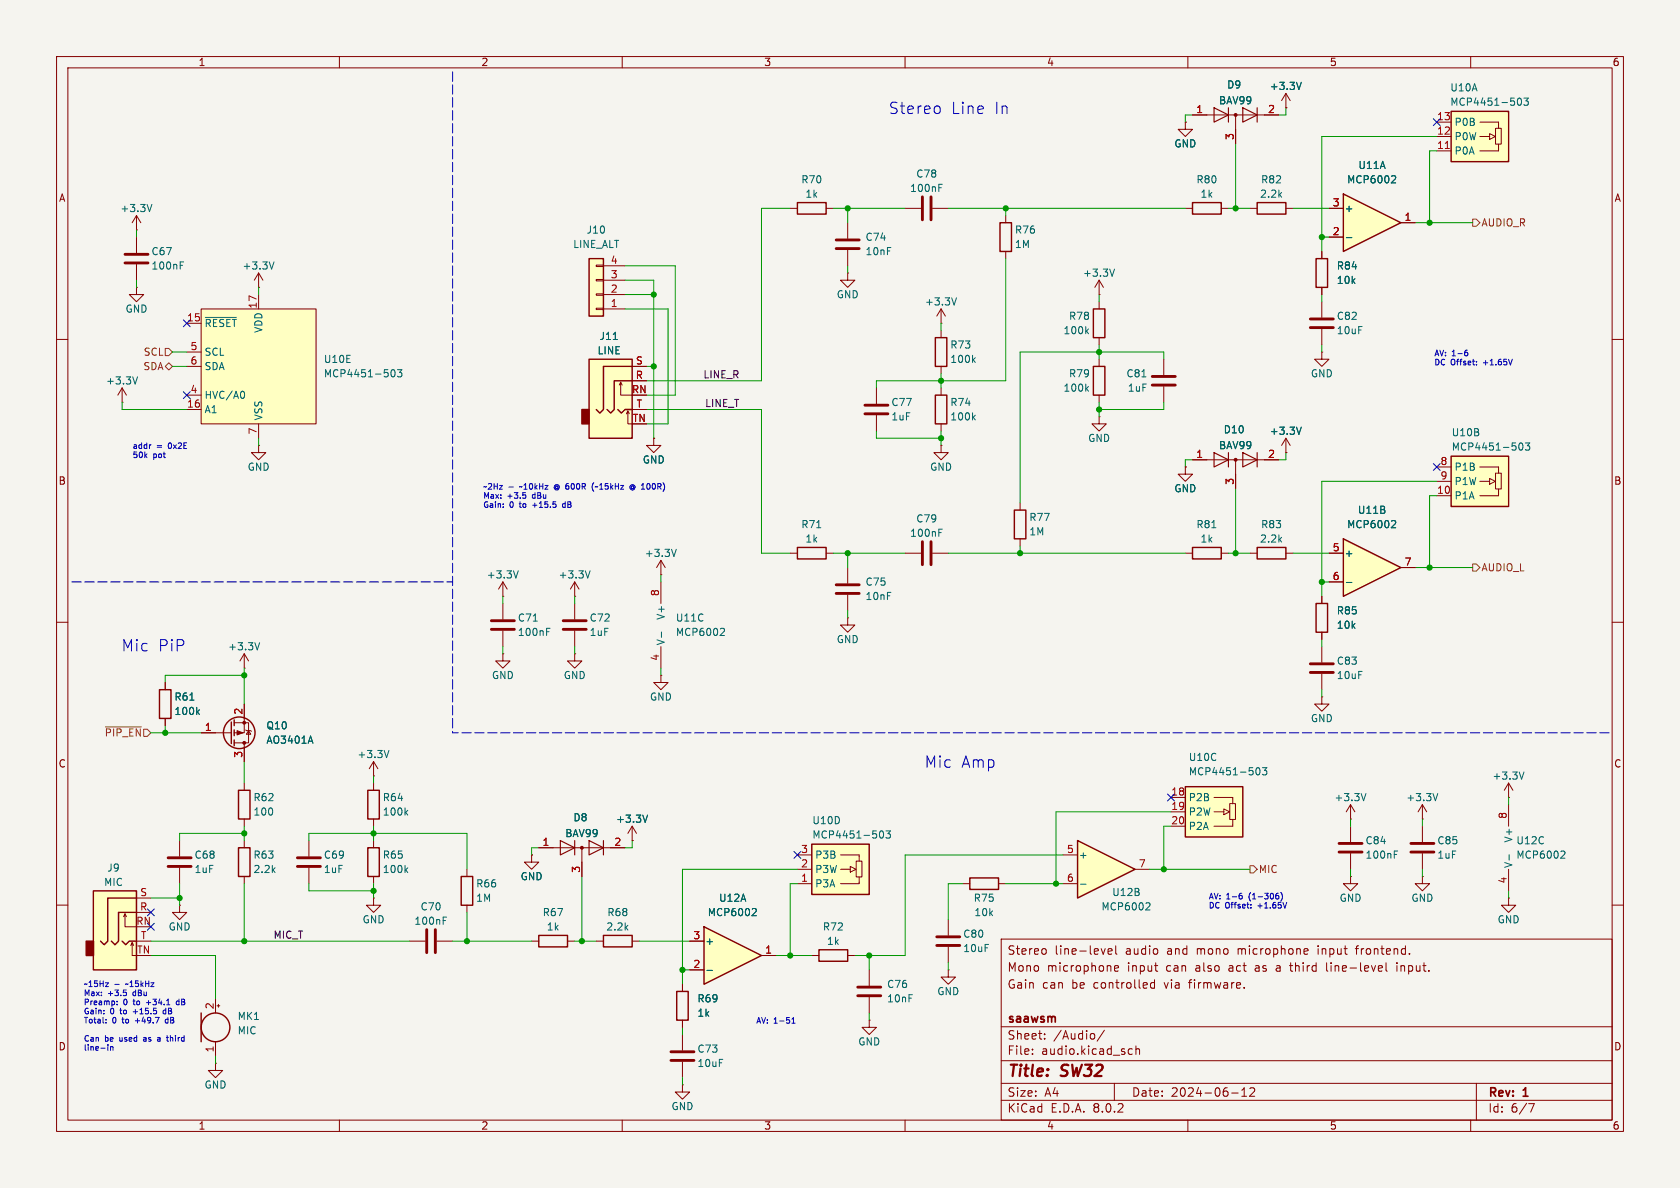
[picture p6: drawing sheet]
<svg xmlns="http://www.w3.org/2000/svg" width="297mm" height="210mm" viewBox="0 0 297 210" stroke-linecap="round" stroke-linejoin="round" font-family="sans-serif">
<path d="M0 0h297v210h-297z" fill="#f5f4ef" stroke="#f5f4ef" stroke-width=".18"/>
<g fill="none" stroke="#840000" stroke-width=".18">
<path d="M10 10h277v190h-277zM12 12h273v186h-273zM60 10v2M110 10v2M160 10v2M210 10v2M260 10v2M10 60h2M285 60h2M10 110h2M285 110h2M29.2 120.7v1.2"/>
<path d="M29.2 127v1.3M10 160h2M54.6 148.6v2.8M54.6 153.4v2.8M285 160h2M177 166h108v32h-108zM184.7 167.7l.3 .3v.4l-.3 .3M195.4 167.7l-.4 1M195.9 168.2l.7-.1-.1-.3-.4-.1-.2 .2 .1 .7h.5M197 171.2l.7-.1v-.3l-.5-.1-.2 .2 .1 .7h.6M197.2 167.2v1.3l.3 .2M204.1 170.7h.6"/>
<path d="M204.1 173.2v1.5M204.1 173.8l-.4-.1-.3 .3v.4l.1 .2h.6M204.5 171.7h.2M220 174.6v.1M225.7 171.2v.4M228 170.7h.5M228.2 170.2v1.3l.2 .2M230.7 167.7l.5 .1v.3l-.7 .1M231.2 168.6l-.5 .1M234.5 170.2v1.3l.2 .2M239.6 167.7h.6M244.3 170.8l.1 .3-.7 .1"/>
<path d="M245 170.2v1.3l.2 .2M247 170.2v.1M247 170.7v1M60 198v2M110 198v2M160 198v2M177 194.5h108M177 191.5h108M177 187.5h108M177 181.5h108M182.5 186.3v.1M182.5 185.5v.1"/>
<path d="M184.7 183.6v.1M184.7 182.8v.1M193.5 182.8v.8M195.2 182.1l-1.2 2M197 191.5v3M199.6 186.3h.6M199.6 185.5h.6M200.8 185.5l.2-.1 .4 .1 .1 .9M200.8 184.9v1.5M210 198v2M217.7 193.2h1.2M219.5 193.8h.9"/>
<path d="M219.5 192.7l.5-.4v1.5M221 192.4l.5-.1 .2 .1 .1 .3-.9 1.1h.9M260 198v2M261 191.5v6.5M270.2 195.1h1l-.6 1.5"/>
</g>
<path d="M28.2 121.9h2v5.1h-2z" fill="none" stroke="#840000" stroke-width=".25"/>
<path d="M33.6 123.8h.7M34.9 125.8l.4 .5M35.3 125.5l-.5 .4" fill="none" stroke="#006464" stroke-width=".18"/>
<path d="M52.6 153.2h4M52.6 151.6h4" fill="none" stroke="#840000" stroke-width=".51"/>
<path d="M35.6 54.6h20.3v20.3h-20.3z" fill="#ffffc2"/>
<g fill="none" stroke="#840000" stroke-width=".18">
<path d="M33 57.2h2.6M35.6 54.6h20.3v20.3h-20.3zM45.7 52.1v2.5M166.4 58.4v1.3M21.6 71.1h.1M21.6 68.6l.8 1.3M21.6 68.6v2.5M21.6 68.6l-.8 1.3M33 72.4h2.6M33 69.9h2.6M33 62.2h2.6M33 64.8h2.6"/>
<path d="M45.7 74.9v2.6M115.6 77.5v1.2h-1.3l1.3 1.3 1.2-1.3h-1.2M115.6 77.5h.1M154.9 68.6v2.8M154.9 73.4v2.8M166.4 78.7v1.3h1.2l-1.2 1.3-1.3-1.3h1.3M166.4 78.7h.1M166.4 64.8v1.2M166.4 68.6v1.3M166.4 74.9v1.3M139.7 97.8h1.3M146 97.8h1.3"/>
<path d="M160 97.8h2.8M164.8 97.8h2.8M66 137.2h.1M66 134.6l-.7 1.3M66 134.6v2.6M66 138.4v1.3M66 134.6l.8 1.3M66 158.8v1.2h1.3l-1.3 1.3-1.2-1.3h1.2M66 158.8h.1M66 144.8v1.3M66 148.6v1.3M66 154.9v1.3"/>
<path d="M238.8 144.8h.1M238.8 142.2l.7 1.3M238.8 142.2v2.6M238.8 146.1v2.7M238.8 150.9v2.8M238.8 142.2l-.8 1.3M251.5 154.9v1.3h-1.3l1.3 1.3 1.2-1.3h-1.2M251.5 154.9h.1M251.5 146.1v2.7M251.5 150.9v2.8M31.7 160v1.3h-1.2l1.2 1.3 1.3-1.3h-1.3M31.7 160h.1"/>
<path d="M38.1 176.5v2.6M38.4 177.8h.5M38.6 177.5v.6M72.4 166.4h2.8M77.2 166.4h2.8M38.1 188v1.2h-1.3l1.3 1.3 1.3-1.3h-1.3M38.1 188h.1M38.1 184.2v2.5"/>
</g>
<g fill="none" stroke="#006464" stroke-width=".18">
<path d="M36.3 56.1h5.5M24.3 66.6l-.4 1.3M42.9 69.2a.79 .79 0 0 1 0 1.2M69.1 65.8l.1-.3 .2-.2a.68 .68 0 0 1 .5 .7 .68 .68 0 0 1-.5 .6l-.2-.1-.1-.4M70.3 65.3h.7l-.4 .5 .4 .2v.5l-.2 .1-.5-.1M172.1 63.6l.3 .5M172.1 73.8l.3 .4M172.4 63.2l-.5 .5M172.4 73.4l-.5 .5M144.4 93.3h.7M166 94.1h.4M166 93.5h.6"/>
<path d="M68.8 132.7l-.5 1.2M71.7 143.6l.4 .5M71.7 153.8l.4 .4M72.1 143.2l-.5 .5M72.1 153.4l-.5 .5M241.5 140.3l-.4 1.2M246.5 151h.4M246.5 150.4h.6M78.3 162.7h.5M78.3 162.1h.7"/>
</g>
<path d="M152.9 73.2h4.1M152.9 71.6h4.1M163.1 95.8v4M164.6 95.8v4M236.7 150.6h4.1M236.7 149.1h4.1M249.4 150.6h4.1M249.4 149.1h4.1M75.4 164.3v4.1M77 164.3v4.1" fill="none" stroke="#840000" stroke-width=".51"/>
<g fill="none" stroke="#840000" stroke-width=".25">
<path d="M165.4 59.7h2v5.1h-2zM165.4 69.9h2v5h-2zM141 96.8h5v2h-5zM65 139.7h2.1v5.1h-2.1zM65 149.9h2.1v5h-2.1zM35.6 179.1v5.1"/>
<circle cx="38.1" cy="181.6" r="2.54"/>
</g>
<path d="M104.1 63.5h7.7v14h-7.7z" fill="#ffffc2"/>
<path d="M102.9 72.4h1.2v2.5h-1.2z" fill="#840000" stroke="#840000" stroke-width=".25"/>
<path d="M109.5 68.1l.2-.5v2.3h2.1M109.7 67.6l.3 .5M110.7 73.2l.3-.6v2.3h.8M111 72.6l.3 .6M111.8 67.3h2.5M111.8 64.8h2.5M111.8 72.4h2.5M238.8 154.9v1.3h-1.3l1.3 1.3 1.2-1.3h-1.2M238.8 154.9h.1" fill="none" stroke="#840000" stroke-width=".18"/>
<path d="M104.1 63.5h7.7v14h-7.7zM109.2 72.4l.7 .6 .6-.6h1.3M111.8 67.3h-3.2v5.1l-.7 .6-.6-.6M111.8 64.8h-5.1v7.6l-.7 .6-.6-.6" fill="none" stroke="#840000" stroke-width=".25"/>
<path d="M108.4 60h.7" fill="none" stroke="#006464" stroke-width=".18"/>
<path d="M104.1 45.7h2.6v10.2h-2.6z" fill="#ffffc2"/>
<g fill="none" stroke="#840000" stroke-width=".18">
<path d="M139.7 36.8h1.3M146 36.8h1.3M149.9 39.4v2.8M160 36.8h2.8M164.8 36.8h2.8M105.4 46.9h1.3v.2h-1.3zM105.4 49.4h1.3v.3h-1.3zM105.4 51.9h1.3v.3h-1.3zM105.4 54.5h1.3v.2h-1.3zM106.7 54.6h3.8M106.7 52.1h3.8M106.7 49.5h3.8"/>
<path d="M106.7 47h3.8M149.9 48.3v1.2h-1.3l1.3 1.3 1.2-1.3h-1.2M149.9 48.3h.1M149.9 44.2v2.8M166.4 57.2h.1M166.4 54.6l-.8 1.3M166.4 54.6v2.6M166.4 54.6l.7 1.3M94 151.1v1.3h-1.3l1.3 1.3 1.2-1.3h-1.2M94 151.1h.1M94 166.4h1.2M100.3 166.4h1.3"/>
</g>
<path d="M141 35.8h5v2h-5zM104.1 45.7h2.6v10.2h-2.6zM95.2 165.4h5.1v2h-5.1z" fill="none" stroke="#840000" stroke-width=".25"/>
<path d="M163.1 34.8v4.1M164.6 34.8v4.1M147.8 43.9h4.1M147.8 42.4h4.1" fill="none" stroke="#840000" stroke-width=".51"/>
<path d="M166 33.2h.4M166 32.6h.6M169.1 52.6l-.4 1.3" fill="none" stroke="#006464" stroke-width=".18"/>
<path d="M148.6 156.2h3.3M148.6 151.1h3.3" fill="none" stroke="#ffffc2" stroke-width=".18"/>
<g fill="#ffffc2">
<path d="M151.9 151.1v.3z"/>
<path d="M143.5 149.2h10.2v8.9h-10.2z"/>
</g>
<g fill="none" stroke="#840000" stroke-width=".18">
<path d="M88.9 115.6v1.2h-1.3l1.3 1.3 1.3-1.3h-1.3M88.9 115.6h.1M88.9 105.4h.1M88.9 102.9v2.5M88.9 106.7v2.8M88.9 111.5v2.8M88.9 102.9l.8 1.2M88.9 102.9l-.8 1.2M116.8 119.4v1.3h-1.2l1.2 1.2 1.3-1.2h-1.3M116.8 119.4h.1M149.9 100.3v2.8M149.9 105.2v2.8"/>
<path d="M266.7 138.4l-.8 1.3M266.7 138.4v2.6M266.7 138.4l.8 1.3M82.5 153.7v1.2M95.2 149.9h15.3M102.9 149.9v5M111.8 148.6h.1M111.8 146.1l.7 1.2M111.8 146.1v2.5M111.8 146.1l-.8 1.2M141 153.7h2.5M141 156.2h2.5"/>
<path d="M141 151.1h2.5M148.6 151.1h3.3v1.1M148.6 153.7h1.7M150.3 153.2l1 .5-1 .5zM151.4 152.2h1v2.8h-1zM151.9 155v1.2h-3.3M251.5 144.8h.1M251.5 142.2l.7 1.3M251.5 142.2v2.6M251.5 142.2l-.8 1.3M266.7 141h.1M82.5 160v1.3"/>
<path d="M143.5 168.9h1.3M149.9 168.9h1.2"/>
</g>
<path d="M81.5 154.9h2.1v5.1h-2.1zM143.5 149.2h10.2v8.9h-10.2zM144.8 167.9h5.1v2h-5.1z" fill="none" stroke="#840000" stroke-width=".25"/>
<path d="M91.6 100.9l-.4 1.3M94.3 109.8h.7M96.6 111.7h.5M96.6 111.1h.6M269.4 136.5l-.4 1.2M114.5 144.1l-.4 1.3M155.5 147.4l.1-.4 .2-.1a.68 .68 0 0 1 .4 .6 .68 .68 0 0 1-.4 .7l-.2-.2-.1-.3M156.6 146.9h.8l-.4 .5 .3 .1v.5l-.1 .2-.6-.2M254.2 140.3l-.4 1.2" fill="none" stroke="#006464" stroke-width=".18"/>
<path d="M86.9 111.3h4M86.9 109.7h4M147.8 104.9h4.1M147.8 103.4h4.1" fill="none" stroke="#840000" stroke-width=".51"/>
<path d="M99.1 148.6l2.5 1.3-2.5 1.2zM101.6 148.6v2.5M104.1 148.6l2.6 1.3-2.6 1.2zM106.7 148.6v2.5" fill="none" stroke="#840000" stroke-width=".2"/>
<circle cx="102.9" cy="149.9" r=".25" fill="#840000" stroke="#840000" stroke-width=".18"/>
<path d="M124.5 163.8l10.1 5.1-10.1 5.1z" fill="#ffffc2"/>
<path d="M124.5 163.8l10.1 5.1-10.1 5.1z" fill="none" stroke="#840000" stroke-width=".25"/>
<path d="M149.9 109.2v1.3h-1.3l1.3 1.3 1.2-1.3h-1.2M149.9 109.2h.1M121.9 171.5h2.6M121.9 166.4h2.6M134.6 168.9h2.6" fill="none" stroke="#840000" stroke-width=".18"/>
<path d="M125 171.5h1M133.2 160.6l.4 .1 .1 .3-.8 .9h.8" fill="none" stroke="#006464" stroke-width=".18"/>
<path d="M16.5 157.5h7.6v14h-7.6z" fill="#ffffc2"/>
<path d="M15.2 166.4h1.3v2.5h-1.3z" fill="#840000" stroke="#840000" stroke-width=".25"/>
<g fill="none" stroke="#840000" stroke-width=".18">
<path d="M24.1 38.1l.8 1.3M24.1 38.1v2.5M24.1 38.1l-.7 1.3M24.1 50.8v1.3h-1.2l1.2 1.2 1.3-1.2h-1.3M24.1 50.8h.1M24.1 40.6h.1M24.1 41.9v2.8M24.1 46.7v2.8M45.7 50.8h.1M45.7 48.3l.8 1.2M45.7 48.3v2.5M45.7 48.3l-.7 1.2"/>
<path d="M233.7 44.5v1.2M233.7 50.8v1.3M233.7 53.3v2.8M233.7 58.2v2.8M45.7 78.7v1.3h-1.3l1.3 1.3 1.3-1.3h-1.3M45.7 78.7h.1M116.8 99.1l-.7 1.2M116.8 99.1v2.5M116.8 99.1l.8 1.2M43.2 118.1h.1M43.2 115.6v2.5M43.2 115.6l.7 1.2"/>
<path d="M43.2 115.6l-.8 1.2M101.6 115.6v1.2h-1.3l1.3 1.3 1.3-1.3h-1.3M101.6 115.6h.1M101.6 105.4h.1M101.6 102.9v2.5M101.6 106.7v2.8M101.6 111.5v2.8M101.6 102.9l.8 1.2M101.6 102.9l-.8 1.2M116.8 101.6h.1M116.8 102.9v3.8M116.8 114.3v3.8"/>
<path d="M35.6 129.5h5.3M41.4 127.8h2.5v3.5h-2.5M43.2 124.5v5h-1.8M43.2 131.3v3.3M43.2 138.4v1.3M43.4 129l.2 .2h.7l.1 .1M43.9 129.2l.4 .6h-.7zM24.1 158.8h2.6M31.7 148.6v2.8M31.7 153.4v2.8M43.2 144.8v1.3M43.2 148.6v1.3"/>
<path d="M43.2 154.9v1.3M266.7 158.8v1.2h-1.3l1.3 1.3 1.3-1.3h-1.3M266.7 158.8h.1M266.7 142.2v3.9M266.7 153.7v3.8M21.8 162.1l.3-.6v2.3h2M22.1 161.5l.3 .6M23.1 167.1l.3-.5v2.3h.7M23.4 166.6l.2 .5M24.1 161.3h2.6M24.1 166.4h2.6M105.4 166.4h1.3"/>
<path d="M111.8 166.4h1.2M120.6 174v1.3M153.7 171.5v2.7M153.7 176.3v2.8M167.6 171.5v1.2h-1.2l1.2 1.3 1.3-1.3h-1.3M167.6 171.5h.1M167.6 162.6v2.8M167.6 167.4v2.8M120.6 191.8v1.2h-1.2l1.2 1.3 1.3-1.3h-1.3M120.6 191.8h.1M120.6 180.3v1.3M120.6 182.9v2.8"/>
<path d="M120.6 187.7v2.8M153.7 180.3v1.3h-1.3l1.3 1.3 1.2-1.3h-1.2M153.7 180.3h.1"/>
</g>
<g fill="none" stroke="#840000" stroke-width=".25">
<path d="M232.7 45.7h2v5.1h-2zM40.9 127.6v3.8M41.4 127.3v1M41.4 129v1M41.4 130.8v1M42.2 139.7h2v5.1h-2zM16.5 157.5h7.6v14h-7.6zM24.1 158.8h-5.1v7.6l-.6 .6-.6-.6M42.2 149.9h2v5h-2zM21.6 166.4l.6 .6 .7-.6h1.2M24.1 161.3h-3.1v5.1l-.7 .6-.6-.6M106.7 165.4h5.1v2h-5.1z"/>
<path d="M119.6 175.3h2.1v5h-2.1z"/>
<circle cx="42.3" cy="129.5" r="2.79"/>
</g>
<path d="M26.9 36.1l-.5 1.3M31.9 46.9h.4M31.9 46.3h.6M48.4 46.3l-.4 1.3M119.6 97.1l-.5 1.3M45.9 113.6l-.4 1.3M104.3 100.9l-.4 1.3M116.9 111.7v1M127.5 111.1h.5l.1 .3-.8 .9h.8M54.9 130.1l.4 1.3M266.8 151.1v1M276.1 150.4l.4 .1 .2 .3-.8 .9h.8" fill="none" stroke="#006464" stroke-width=".18"/>
<g fill="none" stroke="#840000" stroke-width=".51">
<path d="M22.1 46.5h4.1M22.1 45h4.1M231.6 57.9h4.1M231.6 56.4h4.1M99.6 111.3h4M99.6 109.7h4M29.7 153.2h4.1M29.7 151.6h4.1M151.6 176h4.1M151.6 174.5h4.1M165.6 167.1h4.1M165.6 165.6h4.1"/>
<path d="M118.6 187.5h4.1M118.6 185.9h4.1"/>
</g>
<g fill="#840000" stroke="#840000" stroke-width=".18">
<path d="M41.9 129.2l1 .3-1 .4z"/>
<circle cx="43.2" cy="127.8" r=".25"/>
<circle cx="43.2" cy="131.3" r=".25"/>
</g>
<path d="M237.5 34.3l10.1 5.1-10.1 5.1z" fill="#ffffc2"/>
<path d="M210.8 35.8h5.1v2h-5.1zM222.2 35.8h5.1v2h-5.1zM237.5 34.3l10.1 5.1-10.1 5.1z" fill="none" stroke="#840000" stroke-width=".25"/>
<g fill="none" stroke="#840000" stroke-width=".18">
<path d="M227.3 19.1h.1M227.3 16.5l.8 1.3M227.3 16.5v2.6M227.3 16.5l-.7 1.3M209.5 21.6v1.3h-1.2l1.2 1.2 1.3-1.2h-1.3M209.5 21.6h.1M209.5 36.8h1.3M210.8 20.3h15.3M215.9 36.8h1.3M218.4 20.3v5.1M221 36.8h1.2M227.3 36.8h1.3"/>
<path d="M234.9 36.8h2.6M247.6 39.4h2.6M234.9 41.9h2.6"/>
</g>
<path d="M230.1 14.5l-.5 1.3M246.2 31.1h.4l.1 .3-.7 .9h.7M238 42h1" fill="none" stroke="#006464" stroke-width=".18"/>
<path d="M214.6 19.1l2.6 1.2-2.6 1.3zM217.2 19.1v2.5M219.7 19.1l2.5 1.2-2.5 1.3zM222.2 19.1v2.5" fill="none" stroke="#840000" stroke-width=".2"/>
<circle cx="218.4" cy="20.3" r=".25" fill="#840000" stroke="#840000" stroke-width=".18"/>
<path d="M261.6 26.7h3.3M261.6 21.6h3.3" fill="none" stroke="#ffffc2" stroke-width=".18"/>
<g fill="#ffffc2">
<path d="M264.9 21.6v.2z"/>
<path d="M256.5 19.7h10.2v8.9h-10.2z"/>
</g>
<g fill="none" stroke="#840000" stroke-width=".18">
<path d="M254 24.1h2.5M254 26.7h2.5M254 21.6h2.5M261.6 21.6h3.3v1.1M261.6 24.1h1.7M263.3 23.6l1.1 .5-1.1 .5zM264.4 22.7h1v2.8h-1zM264.9 25.5v1.2h-3.3M209.5 82.6v1.2h-1.2l1.2 1.3 1.3-1.3h-1.3M209.5 82.6h.1M209.5 97.8h1.3M215.9 97.8h1.3"/>
<path d="M221 97.8h1.2M227.3 97.8h1.3"/>
</g>
<path d="M256.5 19.7h10.2v8.9h-10.2zM210.8 96.8h5.1v2h-5.1zM222.2 96.8h5.1v2h-5.1z" fill="none" stroke="#840000" stroke-width=".25"/>
<path d="M255.5 26.3h.7" fill="none" stroke="#a90000" stroke-width=".18"/>
<path d="M268.2 17.8l.2-.3 .2-.2a.68 .68 0 0 1 .4 .7 .68 .68 0 0 1-.4 .6l-.2-.1-.2-.4M269.4 17.3h.8l-.4 .5 .3 .1v.6l-.2 .1-.5-.1M214.2 93.3h.8" fill="none" stroke="#006464" stroke-width=".18"/>
<path d="M237.5 95.3l10.1 5-10.1 5.1z" fill="#ffffc2"/>
<path d="M237.5 95.3l10.1 5-10.1 5.1z" fill="none" stroke="#840000" stroke-width=".25"/>
<path d="M205.7 63.5v2.8M205.7 68.3v2.8M234.9 97.8h2.6M234.9 102.9h2.6M247.6 100.3h2.6" fill="none" stroke="#840000" stroke-width=".18"/>
<path d="M201.9 66.6h.7M246.2 92l.4 .1 .1 .3-.7 .9h.7M238 103h1" fill="none" stroke="#006464" stroke-width=".18"/>
<path d="M203.7 68.1h4.1M203.7 66.5h4.1" fill="none" stroke="#840000" stroke-width=".51"/>
<path d="M261.6 87.6h3.3M261.6 82.6h3.3" fill="none" stroke="#ffffc2" stroke-width=".18"/>
<g fill="#ffffc2">
<path d="M264.9 82.6v.2z"/>
<path d="M256.5 80.6h10.2v8.9h-10.2z"/>
</g>
<g fill="none" stroke="#840000" stroke-width=".18">
<path d="M227.3 77.5l.8 1.2M227.3 77.5v2.5M227.3 77.5l-.7 1.2M233.7 62.2v1.3h-1.3l1.3 1.3 1.2-1.3h-1.2M233.7 62.2h.1M210.8 81.3h15.3M218.4 81.3v5.1M227.3 80h.1M254 85.1h2.5M254 87.6h2.5M254 82.6h2.5M261.6 82.6h3.3v1"/>
<path d="M261.6 85.1h1.7M263.3 84.6l1.1 .5-1.1 .5zM264.4 83.6h1v2.8h-1zM264.9 87.4v.2h-3.3M264.9 86.5v.9M170.2 156.2h1.2M176.5 156.2h1.3"/>
</g>
<path d="M256.5 80.6h10.2v8.9h-10.2zM171.4 155.2h5.1v2h-5.1z" fill="none" stroke="#840000" stroke-width=".25"/>
<path d="M230.1 75.5l-.5 1.3M268.5 78.8l.1-.4 .2-.1a.68 .68 0 0 1 .4 .6 .68 .68 0 0 1-.4 .7l-.2-.1-.1-.4M269.7 78.3h.7l-.4 .5 .4 .1v.6l-.2 .1-.5-.1" fill="none" stroke="#006464" stroke-width=".18"/>
<path d="M214.6 80l2.6 1.3-2.6 1.3zM217.2 80v2.6M219.7 80l2.5 1.3-2.5 1.3zM222.2 80v2.6" fill="none" stroke="#840000" stroke-width=".2"/>
<circle cx="218.4" cy="81.3" r=".25" fill="#840000" stroke="#840000" stroke-width=".18"/>
<path d="M190.5 148.6l10.2 5.1-10.2 5.1z" fill="#ffffc2"/>
<path d="M176.8 39.4h2v5.1h-2zM193.3 54.6h2v5.1h-2zM193.3 64.8h2v5.1h-2zM179.3 90.2h2.1v5.1h-2.1zM190.5 148.6l10.2 5.1-10.2 5.1z" fill="none" stroke="#840000" stroke-width=".25"/>
<g fill="none" stroke="#840000" stroke-width=".18">
<path d="M177.8 38.1v1.3M177.8 44.5v1.2M194.3 52.1h.1M194.3 49.5l.8 1.3M194.3 49.5v2.6M194.3 53.3v1.3M194.3 59.7v1.3M194.3 49.5l-.8 1.3M194.3 73.7v1.2h-1.3l1.3 1.3 1.3-1.3h-1.3M194.3 73.7h.1M194.3 63.5v1.3M194.3 69.9v1.2"/>
<path d="M180.3 88.9v1.3M180.3 95.3v1.2M188 151.1h2.5M188 156.2h2.5M200.7 153.7h2.5"/>
</g>
<path d="M192.1 58.5l.3 .5M192.4 58.2l-.5 .4M197 47.6l-.4 1.2M192.1 68.7l.3 .5M192.4 68.3l-.5 .5M191 156.3h1M202.8 159.6h.4l.1 .3-.8 1h.8" fill="none" stroke="#006464" stroke-width=".18"/>
<path d="M214.6 146.1h3.3M214.6 141h3.3" fill="none" stroke="#ffffc2" stroke-width=".18"/>
<g fill="#ffffc2">
<path d="M217.9 141v.2z"/>
<path d="M209.5 139.1h10.2v8.9h-10.2z"/>
</g>
<g fill="none" stroke="#840000" stroke-width=".18">
<path d="M227.3 19.1h.1M209.5 21.6h.1M210.8 20.3h2.6M218.4 22.9v2.5M223.5 20.3h2.6M234.9 36.8h2.6M247.6 39.4h2.6M233.7 44.5v1.2M233.7 50.8v1.3M234.9 41.9h2.6M111.8 67.3h2.5M111.8 64.8h2.5"/>
<path d="M111.8 72.4h2.5M115.6 77.5h.1M209.5 82.6h.1M210.8 81.3h2.6M218.4 83.8v2.6M223.5 81.3h2.6M227.3 80h.1M234.9 97.8h2.6M233.7 105.4v1.3M233.7 111.8v1.2M233.7 114.3v2.8M233.7 119.1v2.8"/>
<path d="M234.9 102.9h2.6M247.6 100.3h2.6M29.2 120.7v1.2M29.2 127v1.3M35.6 129.5h2.5M43.2 124.5v2.5M43.2 132.1v2.5M233.7 123.2v1.3h-1.3l1.3 1.2 1.2-1.2h-1.2M233.7 123.2h.1M94 151.1h.1M95.2 149.9h2.6M102.9 152.4v2.5"/>
<path d="M107.9 149.9h2.6M111.8 148.6h.1M207 143.5h2.5M207 146.1h2.5M207 141h2.5M214.6 141h3.3v1.1M214.6 143.5h1.8M216.4 143l1 .5-1 .5zM217.4 142.1h1v2.8h-1zM217.9 144.9v1.2h-3.3M120.6 174v1.3M121.9 171.5h2.6"/>
<path d="M121.9 166.4h2.6M134.6 168.9h2.6M120.6 180.3v1.3"/>
</g>
<path d="M232.7 106.7h2v5.1h-2zM209.5 139.1h10.2v8.9h-10.2z" fill="none" stroke="#840000" stroke-width=".25"/>
<g fill="none" stroke="#006464" stroke-width=".18">
<path d="M230.1 14.5l-.5 1.3M246.2 31.1h.4l.1 .3-.7 .9h.7M238 42h1M108.4 60h.7M230.1 75.5l-.5 1.3M246.2 92l.4 .1 .1 .3-.7 .9h.7M238 103h1M33.6 123.8h.7M34.9 125.8l.4 .5M35.3 125.5l-.5 .4M54.9 130.1l.4 1.3M222 136.2l.1-.4 .2-.1a.68 .68 0 0 1 .5 .6 .68 .68 0 0 1-.5 .7l-.2-.1-.1-.4"/>
<path d="M223.2 135.7h.8l-.5 .5 .4 .1v.6l-.2 .1-.5-.1M114.5 144.1l-.4 1.3M125 171.5h1M133.2 160.6l.4 .1 .1 .3-.8 .9h.8"/>
</g>
<path d="M231.6 118.9h4.1M231.6 117.3h4.1" fill="none" stroke="#840000" stroke-width=".51"/>
<path d="M260.3 38.7h.7l.6 .7-.6 .6h-.7zM29.2 64.8l.6-.7 .7 .7-.7 .6zM29.2 61.6h.6l.7 .6-.7 .7h-.6zM260.3 99.7h.7l.6 .6-.6 .7h-.7zM18.6 128.5h6.4M221 153h.6l.6 .7-.6 .6h-.6z" fill="none" stroke="#725600" stroke-width=".18"/>
<g fill="none" stroke="#0000c2" stroke-width=".18">
<path d="M166 18.8l.2 .3v.6l-.2 .3M26.6 78.6h.1M259.1 62.3l.4 .2-.1 .3-.3 .1M259.4 61.9h-.3M261 64.4v.1M261 63.9v.1M267.4 63.5l-.4 1M92.9 87.5l.1 .2-.1 .3M94.2 89.3h.7M98.3 85.7a.46 .46 0 0 0-.3 .4 .46 .46 0 0 0 .3 .5M99.8 89l-.4 .2 .1 .4 .3 .1M105 85.3a1.15 1.15 0 0 0 0 1.6"/>
<path d="M105.3 86.1h-.1M112 86a.24 .24 0 0 0-.3 0 .24 .24 0 0 0 0 .3 .24 .24 0 0 0 .3 0M112 85.9v.4M112 86.3h.1a.44 .44 0 0 0 0-.6 .44 .44 0 0 0-.6 0 .44 .44 0 0 0-.1 .6 .47 .47 0 0 0 .8 .2M219.2 158.3l.4 .2v.3l-.4 .1M219.5 157.9l-.3 .1M221.1 160h.1M221.1 159.9v.1M221.2 160h-.1M225.7 158.3l.4 .2-.1 .3-.3 .1M225.8 157.9h.2M226.4 157.8a1.15 1.15 0 0 1 0 1.5"/>
<path d="M227.5 159.5l-.4 1M20.7 177v.1M20.7 177.5v.1M21.8 175h.5M22.3 175.4l.1 .2-.1 .4M23.5 178.9h.8M25.9 177.2h.7M29.2 178.6l-.4 .2 .1 .3 .3 .1M31.5 177l-.3 .1v.4l.3 .1M221.1 160.4v.1M18.7 180.7v.1M18.7 180.2v.1"/>
<path d="M19.1 185v.7M19.5 185v.7M19.5 185.1h.4l.1 .6M23.9 180.5h.8M25.4 183.7v.3M28.2 183.4h-.3M28.2 183.7l-.4 .1 .1 .2 .3 .1M29.5 183.1v.8M29.6 180.2l-.4 .2 .1 .3 .3 .1M140 180.9h.6M140 180.2l.3-.3v1"/>
</g>
<path d="M80 12.7v116.8M12.7 102.9h67.3M284.5 129.5h-204.5" fill="none" stroke="#0000c2" stroke-width=".18" stroke-dasharray="1.7 .6"/>
<g fill="none" stroke="#009600" stroke-width=".18">
<path d="M227.3 19.1v1.2h-1.2M139.7 36.8h-5.1v30.5h-20.3M147.3 36.8h12.7M149.9 36.8v2.6M167.6 36.8h41.9M177.8 36.8v1.3M210.8 20.3h-1.3v1.3M217.2 36.8h3.8M218.4 25.4v11.4M228.6 36.8h6.3M250.2 39.4h10.1M254 24.1h-20.3v20.4"/>
<path d="M254 26.7h-1.3v12.7M24.1 40.6v1.3M24.1 49.5v1.3M45.7 50.8v1.3M110.5 47h8.9v22.9h-5.1M110.5 49.5h5.1v28M110.5 54.6h7.6v20.3h-3.8M110.5 52.1h5.1M149.9 47v1.3M166.4 57.2v1.2M177.8 45.7v21.6h-22.9v1.3M194.3 52.1v1.2"/>
<path d="M233.7 52.1v1.2M233.7 41.9h1.2M21.6 71.1v1.3h11.4M30.5 64.8h2.5M30.5 62.2h2.5M45.7 77.5v1.2M114.3 72.4h20.3v25.4h5.1M114.3 64.8h1.3M154.9 76.2v1.3h11.5M166.4 66v2.6M166.4 76.2v2.5M194.3 61v2.5"/>
<path d="M194.3 71.1v2.6M205.7 71.1v1.3h-11.4M205.7 63.5v-1.3h-25.4v26.7M233.7 61v1.2M147.3 97.8h12.7M149.9 97.8v2.5M167.6 97.8h41.9M180.3 96.5v1.3M210.8 81.3h-1.3v1.3M217.2 97.8h3.8M218.4 86.4v11.4M227.3 80v1.3h-1.2"/>
<path d="M228.6 97.8h6.3M254 85.1h-20.3v20.3M254 87.6h-1.3v12.7M43.2 118.1v6.4M43.2 119.4h-14v1.3M88.9 105.4v1.3M88.9 114.3v1.3M101.6 105.4v1.3M101.6 114.3v1.3M116.8 101.6v1.3M116.8 118.1v1.3M149.9 108v1.2"/>
<path d="M233.7 113v1.3M233.7 102.9h1.2M250.2 100.3h10.1M26.7 129.5h8.9M29.2 128.3v1.2M43.2 134.6v3.8M66 137.2v1.2M233.7 121.9v1.3M26.7 158.8h5M31.7 156.2v3.8M43.2 146.1v2.5M43.2 156.2v10.2"/>
<path d="M43.2 147.3h-11.5v1.3M54.6 148.6v-1.3h27.9v6.4M54.6 156.2v1.3h11.4M66 146.1v2.5M66 156.2v2.6M95.2 149.9h-1.2v1.2M102.9 154.9v11.5M111.8 148.6v1.3h-1.3M141 153.7h-20.4v20.3M141 156.2h-1.3v12.7M170.2 156.2h-2.6v6.4M177.8 156.2h10.2"/>
<path d="M188 151.1h-28v17.8h-8.9M203.2 153.7h17.8M207 143.5h-20.3v12.7M207 146.1h-1.3v7.6M238.8 144.8v1.3M238.8 153.7v1.2M251.5 144.8v1.3M251.5 153.7v1.2M266.7 141v1.2M266.7 157.5v1.3M26.7 166.4h45.7M26.7 168.9h11.4v7.6"/>
<path d="M80 166.4h14M82.5 161.3v5.1M101.6 166.4h3.8M113 166.4h8.9M120.6 171.5h1.3M137.2 168.9h6.3M153.7 168.9v2.6M153.7 179.1v1.2M167.6 170.2v1.3M38.1 186.7v1.3M120.6 181.6v1.3M120.6 190.5v1.3"/>
</g>
<g fill="none" stroke="#000084" stroke-width=".18">
<path d="M253.4 21l1.2 1.2M254.6 21l-1.2 1.2M32.4 56.5l1.2 1.3M33.6 56.5l-1.2 1.3M32.4 69.2l1.2 1.3M33.6 69.2l-1.2 1.3M253.4 81.9l1.2 1.3M254.6 81.9l-1.2 1.3M140.4 150.5l1.2 1.2M141.6 150.5l-1.2 1.2M206.4 140.4l1.2 1.2M207.6 140.4l-1.2 1.2"/>
<path d="M26.1 160.7l1.2 1.2M26.1 163.2l1.2 1.2M27.3 160.7l-1.2 1.2M27.3 163.2l-1.2 1.2"/>
</g>
<g fill="#009600" stroke="#009600" stroke-width=".18">
<circle cx="139.7" cy="168.9" r=".46"/>
<circle cx="153.7" cy="168.9" r=".46"/>
<circle cx="120.6" cy="171.5" r=".46"/>
<circle cx="102.9" cy="166.4" r=".46"/>
<circle cx="149.9" cy="97.8" r=".46"/>
<circle cx="29.2" cy="129.5" r=".46"/>
<circle cx="43.2" cy="147.3" r=".46"/>
<circle cx="43.2" cy="119.4" r=".46"/>
<circle cx="66" cy="157.5" r=".46"/>
<circle cx="82.5" cy="166.4" r=".46"/>
<circle cx="66" cy="147.3" r=".46"/>
<circle cx="31.7" cy="158.8" r=".46"/>
<circle cx="43.2" cy="166.4" r=".46"/>
<circle cx="115.6" cy="64.8" r=".46"/>
<circle cx="166.4" cy="67.3" r=".46"/>
<circle cx="177.8" cy="36.8" r=".46"/>
<circle cx="115.6" cy="52.1" r=".46"/>
<circle cx="149.9" cy="36.8" r=".46"/>
<circle cx="233.7" cy="41.9" r=".46"/>
<circle cx="218.4" cy="36.8" r=".46"/>
<circle cx="252.7" cy="39.4" r=".46"/>
<circle cx="166.4" cy="77.5" r=".46"/>
<circle cx="180.3" cy="97.8" r=".46"/>
<circle cx="233.7" cy="102.9" r=".46"/>
<circle cx="205.7" cy="153.7" r=".46"/>
<circle cx="186.7" cy="156.2" r=".46"/>
<circle cx="194.3" cy="72.4" r=".46"/>
<circle cx="194.3" cy="62.2" r=".46"/>
<circle cx="252.7" cy="100.3" r=".46"/>
<circle cx="218.4" cy="97.8" r=".46"/>
</g>
<g font-size="2.8" fill="#0000c2">
<text x="157" y="20.3">Stereo</text>
<text x="168.1" y="20.3">Line</text>
<text x="175.8" y="20.3">In</text>
<text x="21.3" y="115.3">Mic</text>
<text x="27.9" y="115.3">PiP</text>
<text x="163.3" y="135.9">Mic</text>
<text x="169.9" y="135.9">Amp</text>
</g>
<g font-size="2.8" fill="#840000">
<text x="178" y="190.9">Title:</text>
<text x="187.7" y="190.9">SW32</text>
</g>
<g font-size="2.1" fill="#840000">
<text x="178" y="172">Mono</text>
<text x="178" y="169">Stereo</text>
<text x="185.1" y="172">microphone</text>
<text x="186.4" y="169">line-level</text>
<text x="199" y="169">audio</text>
<text x="199.4" y="172">input</text>
<text x="206.3" y="172">can</text>
<text x="206.5" y="169">and</text>
<text x="211.6" y="172">also</text>
<text x="211.8" y="169">mono</text>
<text x="217.6" y="172">act</text>
<text x="219.2" y="169">microphone</text>
<text x="222.4" y="172">as</text>
<text x="226.3" y="172">a</text>
<text x="229" y="172">third</text>
<text x="233.5" y="169">input</text>
<text x="235.5" y="172">line-level</text>
<text x="240.5" y="169">frontend.</text>
<text x="248.1" y="172">input.</text>
<text x="178" y="175">Gain</text>
<text x="184.2" y="175">can</text>
<text x="189.5" y="175">be</text>
<text x="193.5" y="175">controlled</text>
<text x="206.1" y="175">via</text>
<text x="210.6" y="175">firmware.</text>
<text x="178" y="184">Sheet:</text>
<text x="178" y="181.2">saawsm</text>
<text x="186.2" y="184">/Audio/</text>
<text x="178" y="186.7">File:</text>
<text x="184.1" y="186.7">audio.kicad_sch</text>
<text x="178" y="196.9">KiCad</text>
<text x="178" y="194.1">Size:</text>
<text x="184.7" y="194.1">A4</text>
<text x="185.7" y="196.9">E.D.A.</text>
<text x="193.3" y="196.9">8.0.2</text>
<text x="200" y="194.1">Date:</text>
<text x="207" y="194.1">2024-06-12</text>
<text x="263" y="194.3">Rev:</text>
<text x="263" y="196.9">Id:</text>
<text x="267.1" y="196.9">6/7</text>
<text x="269.4" y="194.3">1</text>
</g>
<g font-size="1.8" fill="#840000">
<text x="35" y="11.9">1</text>
<text x="85" y="11.9">2</text>
<text x="135" y="11.9">3</text>
<text x="185" y="11.9">4</text>
<text x="235" y="11.9">5</text>
<text x="285" y="11.9">6</text>
<text x="10.3" y="35.9">A</text>
<text x="285.3" y="35.9">A</text>
<text x="10.3" y="85.9">B</text>
<text x="285.3" y="85.9">B</text>
<text x="10.3" y="135.9">C</text>
<text x="285.3" y="135.9">C</text>
<text x="10.3" y="185.9">D</text>
<text x="285.3" y="185.9">D</text>
<text x="35" y="199.9">1</text>
<text x="85" y="199.9">2</text>
<text x="135" y="199.9">3</text>
<text x="185" y="199.9">4</text>
<text x="235" y="199.9">5</text>
<text x="285" y="199.9">6</text>
</g>
<g font-size="1.8" fill="#006464">
<text x="216.8" y="15.8">D9</text>
<text x="224.4" y="16.1">+3.3V</text>
<text x="256.3" y="16.4">U10A</text>
<text x="215.4" y="18.6">BAV99</text>
<text x="256.3" y="18.9">MCP4451-503</text>
<text x="257" y="22.5">P0B</text>
<text x="207.5" y="26.3">GND</text>
<text x="257" y="27.5">P0A</text>
<text x="257" y="25">P0W</text>
<text x="141.6" y="32.6">R70</text>
<text x="142.3" y="35.2">1k</text>
<text x="160.8" y="34.1">100nF</text>
<text x="161.9" y="31.6">C78</text>
<text x="211.4" y="32.6">R80</text>
<text x="212.1" y="35.2">1k</text>
<text x="222.7" y="35.2">2.2k</text>
<text x="222.8" y="32.6">R82</text>
<text x="238.1" y="32.6">MCP6002</text>
<text x="240" y="30.1">U11A</text>
<text x="21.2" y="37.7">+3.3V</text>
<text x="103.6" y="41.5">J10</text>
<text x="179.3" y="41.5">R76</text>
<text x="237.6" y="37.7">+</text>
<text x="26.7" y="47.9">100nF</text>
<text x="26.7" y="45.3">C67</text>
<text x="42.8" y="47.9">+3.3V</text>
<text x="101.2" y="44">LINE_ALT</text>
<text x="152.9" y="42.8">C74</text>
<text x="152.9" y="45.3">10nF</text>
<text x="179.3" y="44">1M</text>
<text x="236.2" y="47.9">R84</text>
<text x="147.8" y="52.9">GND</text>
<text x="191.4" y="49.1">+3.3V</text>
<text x="236.2" y="50.4">10k</text>
<text x="22.1" y="55.5">GND</text>
<text x="36.1" y="58">~{RESET}</text>
<text x="46.6" y="58.9" transform="rotate(-90 46.6 58.9)">VDD</text>
<text x="163.4" y="54.2">+3.3V</text>
<text x="187.9" y="59.3">100k</text>
<text x="188.9" y="56.7">R78</text>
<text x="236.2" y="56.7">C82</text>
<text x="236.2" y="59.3">10uF</text>
<text x="36.1" y="63.1">SCL</text>
<text x="36.1" y="65.6">SDA</text>
<text x="57.2" y="64.4">U10E</text>
<text x="105.5" y="62.8">LINE</text>
<text x="105.9" y="60.3">J11</text>
<text x="167.9" y="61.8">R73</text>
<text x="167.9" y="64.4">100k</text>
<text x="18.6" y="68.2">+3.3V</text>
<text x="36.1" y="70.7">HVC/A0</text>
<text x="57.2" y="66.9">MCP4451-503</text>
<text x="157.5" y="72">C77</text>
<text x="167.9" y="72">R74</text>
<text x="187.9" y="69.4">100k</text>
<text x="188.9" y="66.9">R79</text>
<text x="199" y="66.9">C81</text>
<text x="199.3" y="69.4">1uF</text>
<text x="231.6" y="66.9">GND</text>
<text x="36.1" y="73.3">A1</text>
<text x="46.6" y="74.4" transform="rotate(-90 46.6 74.4)">VSS</text>
<text x="157.5" y="74.5">1uF</text>
<text x="167.9" y="74.5">100k</text>
<text x="216.2" y="76.8">D10</text>
<text x="224.4" y="77.1">+3.3V</text>
<text x="256.6" y="77.3">U10B</text>
<text x="43.7" y="83.4">GND</text>
<text x="113.5" y="82.1">GND</text>
<text x="164.3" y="83.4">GND</text>
<text x="192.3" y="78.3">GND</text>
<text x="215.4" y="79.6">BAV99</text>
<text x="256.6" y="79.9">MCP4451-503</text>
<text x="257" y="83.4">P1B</text>
<text x="207.5" y="87.2">GND</text>
<text x="257" y="88.5">P1A</text>
<text x="257" y="86">P1W</text>
<text x="141.6" y="93.6">R71</text>
<text x="160.8" y="95.1">100nF</text>
<text x="161.9" y="92.6">C79</text>
<text x="181.9" y="94.8">1M</text>
<text x="181.9" y="92.3">R77</text>
<text x="211.4" y="93.6">R81</text>
<text x="222.8" y="93.6">R83</text>
<text x="238.1" y="93.6">MCP6002</text>
<text x="240" y="91">U11B</text>
<text x="113.9" y="98.7">+3.3V</text>
<text x="142.3" y="96.1">1k</text>
<text x="212.1" y="96.1">1k</text>
<text x="222.7" y="96.1">2.2k</text>
<text x="237.6" y="98.7">+</text>
<text x="86" y="102.5">+3.3V</text>
<text x="98.7" y="102.5">+3.3V</text>
<text x="152.9" y="103.7">C75</text>
<text x="152.9" y="106.3">10nF</text>
<text x="91.4" y="112.6">100nF</text>
<text x="91.4" y="110.1">C71</text>
<text x="104.1" y="112.6">1uF</text>
<text x="104.1" y="110.1">C72</text>
<text x="117.7" y="109.7" transform="rotate(-90 117.7 109.7)">V+</text>
<text x="119.4" y="110.1">U11C</text>
<text x="119.4" y="112.6">MCP6002</text>
<text x="147.8" y="113.9">GND</text>
<text x="236.2" y="111.4">10k</text>
<text x="236.2" y="108.8">R85</text>
<text x="40.2" y="115.2">+3.3V</text>
<text x="117.7" y="114.2" transform="rotate(-90 117.7 114.2)">V-</text>
<text x="236.2" y="117.7">C83</text>
<text x="30.7" y="124.1">R61</text>
<text x="86.9" y="120.2">GND</text>
<text x="99.6" y="120.2">GND</text>
<text x="114.8" y="124.1">GND</text>
<text x="236.2" y="120.2">10uF</text>
<text x="30.7" y="126.6">100k</text>
<text x="47" y="129.1">Q10</text>
<text x="47" y="131.7">AO3401A</text>
<text x="231.6" y="127.9">GND</text>
<text x="63.1" y="134.2">+3.3V</text>
<text x="210.1" y="134.7">U10C</text>
<text x="210.1" y="137.3">MCP4451-503</text>
<text x="44.7" y="141.8">R62</text>
<text x="67.6" y="141.8">R64</text>
<text x="210.1" y="141.8">P2B</text>
<text x="235.8" y="141.8">+3.3V</text>
<text x="248.5" y="141.8">+3.3V</text>
<text x="263.8" y="138">+3.3V</text>
<text x="44.7" y="144.4">100</text>
<text x="67.6" y="144.4">100k</text>
<text x="99.8" y="148.2">BAV99</text>
<text x="101.3" y="145.4">D8</text>
<text x="108.8" y="145.6">+3.3V</text>
<text x="143.5" y="145.9">U10D</text>
<text x="143.5" y="148.4">MCP4451-503</text>
<text x="210.1" y="144.4">P2W</text>
<text x="210.1" y="146.9">P2A</text>
<text x="241.3" y="149.5">C84</text>
<text x="254" y="149.5">C85</text>
<text x="267.6" y="149" transform="rotate(-90 267.6 149)">V+</text>
<text x="268" y="149.5">U12C</text>
<text x="18.9" y="154.3">J9</text>
<text x="34.3" y="154.5">1uF</text>
<text x="34.3" y="152">C68</text>
<text x="44.7" y="154.5">2.2k</text>
<text x="44.7" y="152">R63</text>
<text x="57.2" y="154.5">1uF</text>
<text x="57.2" y="152">C69</text>
<text x="67.6" y="152">R65</text>
<text x="67.6" y="154.5">100k</text>
<text x="91.9" y="155.8">GND</text>
<text x="144" y="154.5">P3W</text>
<text x="144" y="152">P3B</text>
<text x="190.6" y="152">+</text>
<text x="241.3" y="152">100nF</text>
<text x="254" y="152">1uF</text>
<text x="267.6" y="153.5" transform="rotate(-90 267.6 153.5)">V-</text>
<text x="268" y="152">MCP6002</text>
<text x="18.3" y="156.8">MIC</text>
<text x="74.3" y="161.1">C70</text>
<text x="84.1" y="159.6">1M</text>
<text x="84.1" y="157.1">R66</text>
<text x="127" y="159.6">U12A</text>
<text x="144" y="157.1">P3A</text>
<text x="172" y="159.6">R75</text>
<text x="194.6" y="161.1">MCP6002</text>
<text x="196.5" y="158.6">U12B</text>
<text x="236.7" y="159.6">GND</text>
<text x="249.4" y="159.6">GND</text>
<text x="29.7" y="164.7">GND</text>
<text x="64" y="163.4">GND</text>
<text x="73.2" y="163.7">100nF</text>
<text x="95.8" y="162.2">R67</text>
<text x="96.6" y="164.7">1k</text>
<text x="107.1" y="164.7">2.2k</text>
<text x="107.3" y="162.2">R68</text>
<text x="124.6" y="167.2">+</text>
<text x="125" y="162.2">MCP6002</text>
<text x="145.4" y="164.7">R72</text>
<text x="146.1" y="167.2">1k</text>
<text x="170.2" y="166">C80</text>
<text x="172.2" y="162.2">10k</text>
<text x="264.7" y="163.4">GND</text>
<text x="170.2" y="168.5">10uF</text>
<text x="123.2" y="177.4">R69</text>
<text x="123.2" y="179.9">1k</text>
<text x="156.7" y="174.9">C76</text>
<text x="156.7" y="177.4">10nF</text>
<text x="165.6" y="176.1">GND</text>
<text x="41.9" y="180.5">MK1</text>
<text x="41.9" y="183">MIC</text>
<text x="151.6" y="185">GND</text>
<text x="123.2" y="186.3">C73</text>
<text x="123.2" y="188.8">10uF</text>
<text x="36.1" y="192.6">GND</text>
<text x="118.6" y="196.4">GND</text>
</g>
<g font-size="1.8" fill="#a90000">
<text x="211.4" y="20.1">1</text>
<text x="224.1" y="20.1">2</text>
<text x="254" y="23.9">12</text>
<text x="254" y="21.3">13</text>
<text x="218.2" y="24.8" transform="rotate(-90 218.2 24.8)">3</text>
<text x="254" y="26.4">11</text>
<text x="235.5" y="41.7">2</text>
<text x="235.5" y="36.6">3</text>
<text x="248.2" y="39.1">1</text>
<text x="107.9" y="46.7">4</text>
<text x="107.9" y="51.8">2</text>
<text x="107.9" y="49.3">3</text>
<text x="33" y="56.9">15</text>
<text x="45.5" y="54.7" transform="rotate(-90 45.5 54.7)">17</text>
<text x="107.9" y="54.4">1</text>
<text x="33.6" y="62">5</text>
<text x="33.6" y="64.5">6</text>
<text x="112.3" y="64.5">S</text>
<text x="33.6" y="69.6">4</text>
<text x="111.6" y="69.6">RN</text>
<text x="112.3" y="67.1">R</text>
<text x="33" y="72.1">16</text>
<text x="45.5" y="76.9" transform="rotate(-90 45.5 76.9)">7</text>
<text x="111.8" y="74.7">TN</text>
<text x="112.4" y="72.1">T</text>
<text x="211.4" y="81">1</text>
<text x="224.1" y="81">2</text>
<text x="254.6" y="82.3">8</text>
<text x="218.2" y="85.8" transform="rotate(-90 218.2 85.8)">3</text>
<text x="254" y="87.4">10</text>
<text x="254.6" y="84.8">9</text>
<text x="235.5" y="97.5">5</text>
<text x="248.2" y="100.1">7</text>
<text x="116.6" y="105.5" transform="rotate(-90 116.6 105.5)">8</text>
<text x="235.5" y="102.6">6</text>
<text x="116.6" y="116.9" transform="rotate(-90 116.6 116.9)">4</text>
<text x="36.1" y="129.3">1</text>
<text x="42.9" y="126.4" transform="rotate(-90 42.9 126.4)">2</text>
<text x="42.9" y="134.1" transform="rotate(-90 42.9 134.1)">3</text>
<text x="207" y="140.7">18</text>
<text x="207" y="143.3">19</text>
<text x="95.8" y="149.6">1</text>
<text x="108.5" y="149.6">2</text>
<text x="207" y="145.8">20</text>
<text x="266.4" y="144.9" transform="rotate(-90 266.4 144.9)">8</text>
<text x="102.6" y="154.4" transform="rotate(-90 102.6 154.4)">3</text>
<text x="141.5" y="156">1</text>
<text x="141.5" y="153.4">2</text>
<text x="141.5" y="150.9">3</text>
<text x="188.5" y="150.9">5</text>
<text x="188.5" y="156">6</text>
<text x="201.2" y="153.4">7</text>
<text x="24.7" y="161">R</text>
<text x="24.7" y="158.5">S</text>
<text x="266.4" y="156.3" transform="rotate(-90 266.4 156.3)">4</text>
<text x="24" y="163.6">RN</text>
<text x="24.8" y="166.1">T</text>
<text x="122.5" y="166.1">3</text>
<text x="24.1" y="168.7">TN</text>
<text x="122.5" y="171.2">2</text>
<text x="135.2" y="168.7">1</text>
<text x="37.8" y="178.5" transform="rotate(-90 37.8 178.5)">2</text>
<text x="37.8" y="186.1" transform="rotate(-90 37.8 186.1)">1</text>
</g>
<g font-size="1.8" fill="#725600">
<text x="261.8" y="40.2">AUDIO_R</text>
<text x="25.2" y="65.6">SDA</text>
<text x="25.3" y="63.1">SCL</text>
<text x="261.8" y="101.2">AUDIO_L</text>
<text x="18.4" y="130.4">~{PIP_EN}</text>
<text x="222.4" y="154.5">MIC</text>
</g>
<g font-size="1.8" fill="#0f0f0f">
<text x="124.3" y="67">LINE_R</text>
<text x="124.6" y="72">LINE_T</text>
<text x="48.3" y="166">MIC_T</text>
</g>
<g font-size="1.4" fill="#0000c2">
<text x="253.5" y="63.2">AV: 1-6</text>
<text x="253.5" y="64.8">DC</text>
<text x="256.5" y="64.8">Offset:</text>
<text x="262.4" y="64.8">+1.65V</text>
<text x="23.4" y="79.4">addr</text>
<text x="23.4" y="81">50k</text>
<text x="27.1" y="81">pot</text>
<text x="27.7" y="79.4">=</text>
<text x="30" y="79.4">0x2E</text>
<text x="85.3" y="86.8">~2Hz</text>
<text x="85.3" y="88.4">Max:</text>
<text x="85.3" y="90">Gain:</text>
<text x="89.7" y="88.4">+3.5</text>
<text x="89.9" y="86.8">-</text>
<text x="90.1" y="90">0</text>
<text x="92.1" y="90">to</text>
<text x="92.1" y="86.8">~10kHz</text>
<text x="94.3" y="88.4">dBu</text>
<text x="94.6" y="90">+15.5</text>
<text x="98.4" y="86.8">@ 600R</text>
<text x="100.2" y="90">dB</text>
<text x="105.6" y="86.8">(~15kHz</text>
<text x="112.6" y="86.8">@ 100R)</text>
<text x="213.6" y="159.2">AV: 1-6</text>
<text x="213.6" y="160.8">DC</text>
<text x="216.6" y="160.8">Offset:</text>
<text x="221" y="159.2">(1-306)</text>
<text x="222.6" y="160.8">+1.65V</text>
<text x="14.7" y="174.7">~15Hz</text>
<text x="14.7" y="176.3">Max:</text>
<text x="14.7" y="177.9">Preamp:</text>
<text x="14.7" y="179.5">Gain:</text>
<text x="19.1" y="176.3">+3.5</text>
<text x="19.5" y="179.5">0</text>
<text x="20.2" y="174.7">-</text>
<text x="21.5" y="179.5">to</text>
<text x="21.8" y="177.9">0</text>
<text x="22.5" y="174.7">~15kHz</text>
<text x="23.7" y="176.3">dBu</text>
<text x="23.8" y="177.9">to</text>
<text x="24" y="179.5">+15.5</text>
<text x="26.3" y="177.9">+34.1</text>
<text x="29.6" y="179.5">dB</text>
<text x="31.9" y="177.9">dB</text>
<text x="14.7" y="181.1">Total:</text>
<text x="14.7" y="184.3">Can</text>
<text x="14.7" y="185.9">line-in</text>
<text x="18.6" y="184.3">be</text>
<text x="19.9" y="181.1">0</text>
<text x="21.3" y="184.3">used</text>
<text x="21.9" y="181.1">to</text>
<text x="24.4" y="181.1">+49.7</text>
<text x="25.8" y="184.3">as</text>
<text x="28.6" y="184.3">a</text>
<text x="30" y="181.1">dB</text>
<text x="30.5" y="184.3">third</text>
<text x="133.6" y="181.3">AV: 1-51</text>
</g>
</svg>
